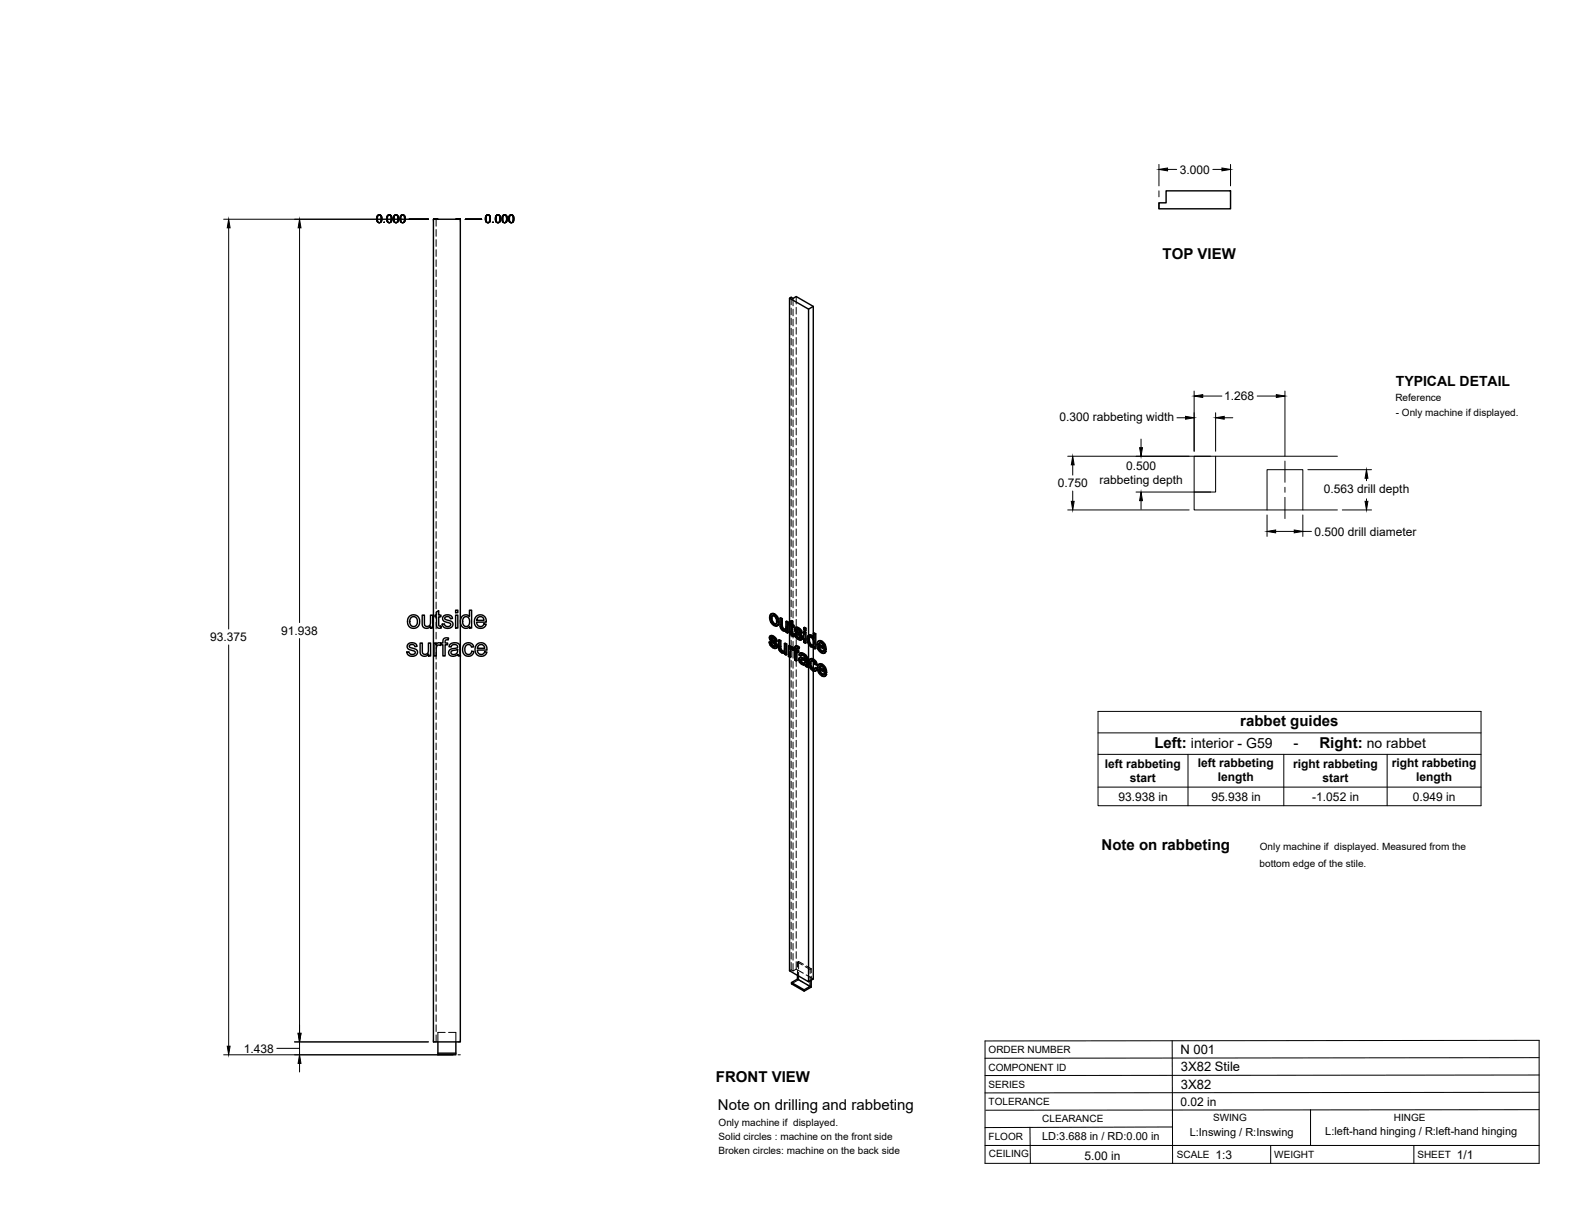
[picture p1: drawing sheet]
<svg xmlns="http://www.w3.org/2000/svg" width="559mm" height="432mm" viewBox="0 0 559 432" stroke-linecap="round" stroke-linejoin="round" font-family="sans-serif">
<!-- layer: Visible -->
<g fill="none" stroke="#000" stroke-width=".51">
<path d="M413.7 67.7h22.9v6.4h-25.4v-2.1h2.5zM280.1 105.8v115.3M286.9 109.7v115.7M288.5 108.7l-1.6 1-6.8-3.9 .6-.3 .7 .4 1.1-.7 6 3.5v117.2M145.3 218.7a2.31 2.31 0 0 1 3.6 1.7 2.31 2.31 0 0 1-3.4 2.2l-.1-.1a2.81 2.81 0 0 1-.1-3.8zM145.8 219.2l.9-.4 .7 .2 .5 .5 .2 1.6-.8 1.1h-1l-.8-.7-.1-1.3zM149.8 218.2h.8v2.6a1.15 1.15 0 0 0 1.1 1.5 1.15 1.15 0 0 0 1-1.6v-2.5h.8v4.6h-.7v-.6a1.63 1.63 0 0 1-1.9 .7 1.63 1.63 0 0 1-1.1-1.8zM154.9 217.1l.8-.5v1.6h.7v.6h-.7v3.2l.7 .1 .2 .7-.6 .1a1.04 1.04 0 0 1-1.1-1.4v-2.7h-.6v-.6h.6zM157.4 218.5l.9-.3h1.1a1.33 1.33 0 0 1 1.1 1.2l-.7 .1a.96 .96 0 0 0-1-.8 .96 .96 0 0 0-.9 .9l2.5 1.1a1.57 1.57 0 0 1-.2 1.9 1.57 1.57 0 0 1-1.9 .3l-.7-.3-.5-.6-.2-.5 .8-.2a1.09 1.09 0 0 0 1.1 1 1.09 1.09 0 0 0 1.1-1l-1.9-.7a1.2 1.2 0 0 1-.9-.8 1.2 1.2 0 0 1 .3-1.3zM161.6 218.2h.8v4.6h-.8zM161.6 216.5h.8v.9h-.8zM163.9 218.8a1.73 1.73 0 0 1 2.7 0v-2.3h.7v6.3h-.7v-.5a1.9 1.9 0 0 1-2.3 .4 1.9 1.9 0 0 1-1-2.1z"/>
<path d="M164.5 219.2l.9-.4 .9 .4 .3 1.2-.2 1.2a1.26 1.26 0 0 1-1.6 .6 1.26 1.26 0 0 1-.7-1.6zM168.9 218.8a2.15 2.15 0 0 1 2.6-.4 2.15 2.15 0 0 1 1 2.3h-3.4l.2 .8a1.29 1.29 0 0 0 1.2 .8 1.29 1.29 0 0 0 1.2-.9l.8 .1-.5 .8a2.33 2.33 0 0 1-3.2 0 2.33 2.33 0 0 1-.1-3.2zM169.5 219.1l.6-.3 .9 .1 .4 .3 .3 .9h-2.6zM273.6 217.8l.7-.2 .5 .2zM273.6 217.8l-.6 1.1 .4 1.8 1.3 1.3 .7 .2 .5-.4M273.6 219.4l.3 1.3M274.1 218.4l-.2 .9M274.6 218l.9 .9a1.65 1.65 0 0 1 .9 1.7M274.8 217.8l1.1 1.2M275.7 219.1l.4 1.7 .3-.2-.2 1.1M276.7 219.3l.6 .3 .3-.1v2.8M277.3 219.6v2.7h.3l.2 .5"/>
<path d="M277.6 219.5l-.6-.3-.3 .1v2.7l.2 .8 .7 .9a.84 .84 0 0 0 1.3 .1M144.8 228.6l.8-.5h1.3a1.33 1.33 0 0 1 1.1 1.2l-.8 .1a1.02 1.02 0 0 0-1-.7 1.02 1.02 0 0 0-1 .7l2.7 1.3a1.65 1.65 0 0 1-.4 1.9 1.65 1.65 0 0 1-2 .1l-.9-.5-.3-.8 .8-.1a1.1 1.1 0 0 0 1.1 .9 1.1 1.1 0 0 0 1.1-1l-2-.7a1.17 1.17 0 0 1-.5-1.9zM149.1 228.2h.7v2.5a1.15 1.15 0 0 0 1.2 1.5 1.15 1.15 0 0 0 1-1.6v-2.4h.8v4.5h-.7v-.6a1.63 1.63 0 0 1-2 .7 1.63 1.63 0 0 1-1-1.8zM154 228.2h.7v.7a1.12 1.12 0 0 1 1.8-.6l.6-.1v-.5a1.33 1.33 0 0 1 .6-1.3 1.33 1.33 0 0 1 1.5 0l-.2 .7a.71 .71 0 0 0-.7-.1 .71 .71 0 0 0-.4 .7v.5h.9v.6h-.9v3.9h-.8v-3.9h-.6v-.4l-.3 .6-.3-.1a1.07 1.07 0 0 0-1.1 1.4v2.4h-.8zM159.8 228.5l1.8-.5 1.3 .5 .5 4.2h-.8l-.2-.5a1.75 1.75 0 0 1-1.9 .7 1.75 1.75 0 0 1-1.3-1.7l.8-.9 1.5-.3a.7 .7 0 0 0 .8-.7 .7 .7 0 0 0-.9-.6l-1 .2-.3 .7-.8-.1zM160.2 231l1.4-.3a.43 .43 0 0 1 .6-.2 .43 .43 0 0 1 .1 .5 1.2 1.2 0 0 1-1 1.2 1.2 1.2 0 0 1-1.3-.8zM163.3 232.6v-154.8h-9.5v291.9h9.5v-137M164.7 228.7a1.96 1.96 0 0 1 3.4 .8l-.8 .1a1.29 1.29 0 0 0-1.7-.8 1.29 1.29 0 0 0-.7 1.8l.2 1 .6 .5a1.16 1.16 0 0 0 1.7-1l.7 .1-.3 .9a2.18 2.18 0 0 1-2.9 .4 2.18 2.18 0 0 1-.7-2.9zM169.1 228.7a2.15 2.15 0 0 1 2.6-.4 2.15 2.15 0 0 1 1.1 2.4h-3.4l.1 .7a1.29 1.29 0 0 0 1.3 .8 1.29 1.29 0 0 0 1.2-.9l.8 .1-.5 .8a2.35 2.35 0 0 1-3.2-.1 2.35 2.35 0 0 1-.1-3.2zM169.8 229l.5-.3a1.27 1.27 0 0 1 1.7 1.3h-2.6zM272.9 227.8l.5 .3M273.3 225.7h1.1"/>
<path d="M273.4 228.1l.3-.2 .2 .7-.2 .2zM273.5 226.5l.1 .3 .2-.2 .2 .3M273.6 226.8l.2 .3a1.43 1.43 0 0 1 1.5 .9l.1 .1M273.6 225.5l-.4 .2M273.7 228.8l.6 .5h.7M273.7 225.7h.7l.7 .5M273.7 227.9l-.8-.1 .6 1.4 1 .8 .9-.1M273.8 227.1l1.3 1.2 .3-.2 .3 .5M273.8 226.3h.1M273.8 226.6v-.3l-.3 .2 .1-.2 .9 .3 .4 .8 .5 .3M273.9 220.7l.3-.2 .6 .8-.2 .1zM273.9 228.6l.6 .6"/>
<path d="M274 225.5l-.9 .2-.1 .8 .3 .8 1.6 1.5-.1 .7M274.2 225.9l.6 .5 .3-.2 .4 .6M274.2 220.5l-.3-1.2-.3 .1 .1-.7 .5-.3 .9 .6 .4 1.2-.2 1.2h-.7M274.3 229.3l.5 .2M274.8 226.4l.5 .6 .2-.2 .2 .7-.3 .2-.1-.7M274.8 221.3l.5 .1M274.9 229.4l-.1 .1M275.1 228.3l.3 .5 .3-.2 .1 .7M275.4 228.8l.2 .6 .2-.1-.1 .5M275.6 229.4l-.2 .5 .3-.1-.4 .2M276.1 220.8l-.2 1 .3-.1-.5 .4M276.2 227.1l.6 .4 .3-.2v2.8"/>
<path d="M276.8 227.5v2.7l.3-.1 .2 .5M276.8 230.2l.2 .6 .3-.2 .4 .4M277 230.8l.4 .3h.8l-.3 .2M277.1 227.3l-.6-.3-.3 .1v2.5l.2 1.1 .7 .8a.87 .87 0 0 0 1.3 .1M277.3 222.4l.2 .5 .3-.1 .4 .4M277.4 231.1l.5 .2M277.5 222.9l.5 .4h.7M278 223.3l.4 .2M278.3 228.3l.5 .4 .3-.2v3.8l-.3 .1v-3.7M278.4 231.6v.5l.4 .3M278.4 231.6l-.2 .1M278.7 223.3l-.3 .2"/>
<path d="M278.7 223.2l-.3 .3M278.8 220.5l.6 .4 .3-.2v3.8l-.3 .1v-3.7M278.9 223.8v.5l.5 .3M278.9 223.8l-.2 .1M279.1 228.5l-.5-.3-.3 .1v2.5l-.4 .5M279.7 220.7l-.6-.3-.3 .1-.1 2.7M279.7 229.2l.5 .2 .3-.1v.4l.3-.2M280.1 221.8v7.3M280.2 229.4v.6l.6-.5 .4 .1M280.3 221.1l-.4 .1v.5l.4 .2 .1 2.9 .6 .8 .5 .2 .3-.1-.1-.6h-.5M280.3 220.5l.9-.3v1.4M280.4 230.6l.1 2.5-.2 .1v-1.9"/>
<path d="M280.5 229.3l-.5-.3-.3 .2v3.7l.6 .3M280.6 229.7l.6-.1 .5 .4M280.7 230.3l-.1 .1M280.9 220.4v1.3l.3-.1 .5 .3M280.9 221.7l.6 .3 .2-.1v.5l-.2 .1v-.5M280.9 229.8l.6 .3M280.9 224.8l.6 .2M281 225l.7 .1M281.2 220.2l-.9 .3v.9l-.4-.2M281.2 222.4v2.2M281.3 230.8l-.7-.5-.2 .3 .2-.2-.1 .7M281.5 222.5l-.6-.3v2.5l.4 .1"/>
<path d="M281.5 230.7l.4 .2v3.3l.6 .3M281.5 230.7v-.3l-.2 .4M281.5 225.2v.6M281.5 230.7l-.2 .1M281.7 230l-.2 .1 .4 .3v-.4M281.7 230l.2 .1M281.8 224.9l.5 .2M282.2 222.7h1.1M282.3 229.3h.8l.5 .3M282.3 225.1l.3-.2 .3 .7-.3 .2zM282.4 223.5l.6 .4M282.4 223.8l.3 .3 .3-.2 1.2 1.2"/>
<path d="M282.5 230.7l.6 .4 .3-.2v.5l-.3 .2v-.5M282.5 222.5l-.4 .2M282.6 229.1l-.4 .2M282.6 225.8l.5 .6 .8-.1M282.6 222.7h.7l.7 .5M282.6 224.9l-.6-.2-.2 .2 .5 1.3 1.1 .8 .9-.1M282.7 224.1l1.3 1.2 .2-.2 .4 .6M282.7 223.3v.1M282.7 223.6v-.2l-.3 .1v-.2l.9 .3 .5 .9 .6 .2M282.8 231.4v2.9l-.3 .2v-3.3l.6 .4M282.8 230v.6M282.9 229.4l.5 .4 .2-.2-.3 .7 .1-.5"/>
<path d="M282.9 225.6l.5 .6M282.9 222.5l-.9 .3-.1 .8 .5 .9 1.3 1.2 .2 .5-.2 .3M283.1 222.9l.6 .5 .3-.2 .4 .6M283.1 229.3l-.5-.2-.5 .3-.2 .6M283.1 226.4l.6 .1M283.3 230.3a.4 .4 0 0 0-.5-.4 .4 .4 0 0 0-.3 .5v.3l.3-.1 .6 .3M283.7 223.4l.5 .6 .3-.1 .1 .6-.2 .2-.2-.7M283.8 233.4l.6-.2 1.2 .5M283.8 226.5h-.1M284 234.3l.1 .6 .3-.2 .5 .5M284 225.3l.3 .5 .3-.1 .2 .6M284 234.1v.2l.2-.1 .2 .5"/>
<path d="M284 233.2l-.4 .2M284.1 234.9l.5 .4h.9M284.2 234l-.2 .1M284.2 231.8l.7 .3 .3-.2 .7 .5M284.2 234l.8 .3a.63 .63 0 0 1 .6 .5 .63 .63 0 0 1-.4 .7M284.3 234l-.1 .2M284.3 225.8l.2 .6 .3-.1-.2 .5M284.4 232.4l-.4 .4a.87 .87 0 0 1 1-.3 .87 .87 0 0 1 .6 .8v.6l-1.4-.5M284.4 233.2l-.8 .2-.2 .9 .5 1 1 .6a.61 .61 0 0 1 .9 .5l.6 .3M284.5 226.4l-.2 .5 .3-.1-.4 .3M284.5 231.6l-.7 .2M284.6 235.3h.9"/>
<path d="M284.9 232.1l.7 .5 .3-.2 .4 .5M285.1 224.2l.3-.2 .6 .3-.3 .2zM285.1 222.7l.3-.1 .6 .3-.3 .2zM285.1 224.2v3.7l.6 .3M285.1 222.7v.8l.6 .3M285.2 231.9l-.7-.3-.8 .3-.2 .5 .5 .4M285.6 232.6l.4 .5 .3-.2 .1 .5M286 224.3v3.8l-.3 .1v-3.7M286 222.9v.7l-.3 .2v-.7M286 233.1l.2 .5 .2-.2 .1 2.7M286.2 233.6v2.6l.3-.1 .1 .5-.2 .1-.2-.5M286.9 228.6v119.7l-6.8-3.9v-111.2"/>
<path d="M286.9 227.1l.2 1.2M287 225.4h1l.5 .4M287.1 226.1l.4-.1 .6 .4 .5 .9v1.4l-.4 .4-.4-.1M287.1 226.1l-.2 1 .3-.2 .2 1.2M287.1 228.3l.3-.2 .7 .8h-.4zM287.2 226.1h-.1M287.3 225.2l-.6 .3M287.4 226l-.2 .9M287.4 235.5a1.16 1.16 0 0 0 .7 1.3l.5 .5M287.6 233.8l.8 .2 .2-.1 .9 .8M287.7 236.7l.7 .7h.6M287.7 225.6l.5 .4h.4"/>
<path d="M287.9 233.7l-.6 .2M287.9 234.4l-.2 .9M288 225.4l-.7-.2-.6 .3-.3 .7 .1 1.7 .8 1.3a.86 .86 0 0 0 1.3 .3M288.1 228.9h.3M288.4 234l.8 .8 .3-.1 .4 1.1-.2 .2-.5-1.2M288.5 227.3v1.5M288.5 229.5v4.3M288.5 234.7v2.5M288.5 238.1v109.3l-1.6 .9M288.6 224.7l.5 .3 .3-.1v5.2l-.3 .1v-5.2M288.6 229.5v.4l.5 .3M288.6 229.5l-.2 .1"/>
<path d="M288.6 233.9l-.5-.2-.5 .1a2.21 2.21 0 0 0-.1 3.3l.9 .9 .9 .1M289.2 237l.5 .4M289.4 224.9l-.5-.3-.3 .1v1.9l-.4-.6M289.7 236l-.6-.2-.6-1.1-.7-.2-.4 1 .3-.2 .3 1.3M289.7 237.4l.3-.2-.2 .6-.5 .3zM290 237.2l-.5-.4-.3 .2a.5 .5 0 0 1-.3 .5 .5 .5 0 0 1-.5-.1M290.3 227.5h.5a1.83 1.83 0 0 1 1.9 1.1M290.4 228.7l1.8 1.1-.6-1.4a.62 .62 0 0 0-.7-.3 .62 .62 0 0 0-.5 .6l.3-.1 1.5 .8M290.4 235.8l.7-.1a1.86 1.86 0 0 1 1.8 1.1M290.6 236.9l1.8 1.1-.4-1.1-.7-.6-.5 .1-.2 .5 .3-.1 1.5 .8M290.7 230.4a1.08 1.08 0 0 0 1.3 .7l.1-.1M290.7 229.4l.3 .8"/>
<path d="M290.9 228.1l-.2 .5M290.9 238.6a1.1 1.1 0 0 0 1.3 .6h.1M290.9 237.6l.2 .8M291 236.3l-.1 .5M291.3 227.6l.9 .9a1.68 1.68 0 0 1 .9 1.8M291.4 231.1l.5 .1M291.5 235.9l.9 .8a1.68 1.68 0 0 1 .9 1.8M291.5 239.3l.6 .1M291.6 227.5l-.7-.2-.8 .4-.3 .9 .2 1.3 .6 1.1 1.1 .8 .8-.1 .6-.6M291.8 235.7l-.8-.2-.8 .6-.2 1.1 .3 1.1 .8 1.2 .9 .5h.6l.7-.8M292 231.1l-.1 .1M292.2 239.3l-.1 .1"/>
<path d="M292.2 230.8l.6 .4M292.4 228.8l.4 1.7 .3-.2-.3 .2M292.4 239l.6 .4M292.6 237l.4 1.7 .3-.2-.3 .2M292.8 230.6l-2.4-1.4 .3 1.2 .3-.2 .7 .7M293 238.8l-2.4-1.4 .3 1.2 .2-.2 .7 .7M293.1 231.1l-.7 .7M293.1 231.1l-.6-.5-.6 .6M293.3 239.2l-.7 .7M293.3 239.2l-.6-.4-.6 .6M282.9 346.1v1.3l-2.1 1.2v.5l4.5 2.6v-.5l-4.5-2.6M282.9 347.4l4.5 2.6-2.1 1.2"/>
<path d="M287.4 348v2M287.8 347.8v2.4l-2.5 1.5M155.4 369.7v4.5h6.3v-.5h-6.3M161.7 369.7v4"/>
</g>
<!-- layer: Hidden -->
<g fill="none" stroke="#000" stroke-width=".35">
<path d="M154.7 77.8v2.5M154.7 81.4v2.4M154.7 85v2.4M154.7 88.6v2.4M154.7 92.2v2.4M154.7 95.7v2.4M154.7 99.3v2.4M154.7 102.9v2.4M154.7 106.5v2.3M154.7 110v2.4M154.7 113.6v2.4M154.7 117.2v2.3"/>
<path d="M280.7 105.5v2.6M280.7 109.3v2.4M280.7 112.9v2.4M280.7 116.5v2.3M281.4 105.9v2.6M281.4 109.7v2.4M281.4 113.3v2.4M281.4 116.8v2.4M282.5 105.2v2.7M282.5 109.1v2.3M282.5 112.6v2.4M282.5 116.2v2.4"/>
<path d="M282.5 119.8v2.4M154.7 120.8v2.3M154.7 124.3v2.4M154.7 127.9v2.4M154.7 131.5v2.3M154.7 135v2.4M154.7 138.6v2.4M280.7 120v2.4M280.7 123.6v2.4M280.7 127.2v2.4M280.7 130.7v2.4M280.7 134.3v2.4"/>
<path d="M280.7 137.9v2.4M281.4 120.4v2.4M281.4 124v2.4M281.4 127.6v2.3M281.4 131.1v2.4M281.4 134.7v2.4M281.4 138.3v2.4M282.5 123.3v2.4M282.5 126.9v2.4M282.5 130.5v2.4M282.5 134v2.4M282.5 137.6v2.4"/>
<path d="M154.7 142.2v2.4M154.7 145.8v2.3M154.7 149.3v2.4M154.7 152.9v2.4M154.7 156.5v2.4M280.7 141.5v2.3M280.7 145v2.4M280.7 148.6v2.4M280.7 152.2v2.4M280.7 155.7v2.4M280.7 159.3v2.4M281.4 141.8v2.4"/>
<path d="M281.4 145.4v2.4M281.4 149v2.4M281.4 152.6v2.3M281.4 156.1v2.4M281.4 159.7v2.4M282.5 141.2v2.4M282.5 144.8v2.4M282.5 148.3v2.4M282.5 151.9v2.4M282.5 155.5v2.4M282.5 159.1v2.3M154.7 160v2.4"/>
<path d="M154.7 163.6v2.4M154.7 167.2v2.4M154.7 170.8v2.3M154.7 174.3v2.4M154.7 177.9v2.4M280.7 162.9v2.4M280.7 166.5v2.3M280.7 170v2.4M280.7 173.6v2.4M280.7 177.2v2.4M281.4 163.3v2.4M281.4 166.9v2.3"/>
<path d="M281.4 170.4v2.4M281.4 174v2.4M281.4 177.6v2.3M282.5 162.6v2.4M282.5 166.2v2.4M282.5 169.8v2.3M282.5 173.4v2.3M282.5 176.9v2.4M154.7 181.5v2.4M154.7 185v2.4M154.7 188.6v2.4M154.7 192.2v2.4"/>
<path d="M154.7 195.7v2.4M154.7 199.3v2.4M280.7 180.7v2.4M280.7 184.3v2.4M280.7 187.9v2.4M280.7 191.5v2.3M280.7 195v2.4M280.7 198.6v2.4M281.4 181.1v2.4M281.4 184.7v2.4M281.4 188.3v2.4M281.4 191.9v2.3"/>
<path d="M281.4 195.4v2.4M281.4 199v2.4M282.5 180.5v2.4M282.5 184.1v2.3M282.5 187.6v2.4M282.5 191.2v2.4M282.5 194.8v2.4M282.5 198.4v2.3M154.7 202.9v2.4M154.7 206.5v2.4M154.7 210v2.4M154.7 213.6v2.4"/>
<path d="M154.7 217.2v2.4M273.3 218.9l.4 1.7-.2 .2M273.8 217.7l-.8 1.4M274.1 218.4l-.2 .1M274.2 218.3l.6 .1-.2 .1M274.8 218.4l.7 .7-.2 .2M275.5 219.1l.3 1.2-.3 .2M277 219.2l.1 2.9-.3 .2M280.7 202.2v2.4M280.7 205.8v2.3M280.7 209.3v2.4M280.7 212.9v2.4"/>
<path d="M280.7 216.5v2.3M281.4 202.6v2.4M281.4 206.1v2.4M281.4 209.7v2.4M281.4 213.3v2.4M281.4 216.9v2.3M282.5 201.9v2.4M282.5 205.5v2.4M282.5 209.1v2.4M282.5 212.6v2.4M282.5 216.2v2.4M282.5 219.8v2.4"/>
<path d="M154.7 220.8v2.3M154.7 224.3v2.4M154.7 227.9v2.4M154.7 231.5v2.3M154.7 235.1v2.3M154.7 238.6v2.4M163.3 232.6v.1M273.1 227.7l.5 1.1-.3 .2M273.2 226.1l.2 .6-.3 .1M273.3 225.7l-.3 .6M273.4 226.7l.3 .5-.3 .2M273.5 225.6l-.5 .2"/>
<path d="M273.6 228.8l.9 .9-.2 .1M273.7 227.2l1.4 1.4-.3 .1M273.7 220.6l1.1 1.2-.2 .1M273.8 226.3l.1-.2-.3 .2 .3-.2 .6 .2-.3 .1M274.5 226.3l.5 .4-.3 .2M274.5 229.7l.7 .2-.3 .2M274.8 221.8l.9 .2-.3 .2M275 229.3h.1M275 226.7l.2 .6-.3 .1M275.1 229.3l-.2 .1M275.1 228.6l.2 .4-.3 .2M275.2 227.3l.5 .2"/>
<path d="M275.3 229l-.2 .3M275.5 229.9h-.3M275.5 221.3l-.2 .1M275.8 220.3l-.1 .8-.4 .3M275.9 221.9l-.2 .1M276.5 227v2.9l-.3 .2M276.5 229.9l.2 .6-.3 .2M276.7 230.5l.4 .5-.3 .2M277.1 222.1l.1 .6-.3 .1M277.1 231l.5 .5-.3 .1M277.2 222.7l.4 .5-.3 .2M277.6 223.2l.5 .5-.2 .1"/>
<path d="M277.6 231.5l.7 .1 .3-.2-.2 .2M278.1 223.7l.6 .1 .5-.2-.2 .2M278.2 231.1h.1M278.3 231l-.2 .2M278.5 230.9l-.3 .2M278.6 228.2v2.4l-.4 .4M278.6 231.4v.6l-.2 .1M278.6 232l.5 .3M278.7 223.3h.1M278.9 223.2l-.3 .2M279 223.1l-.3 .2M279.1 220.4v2.4l-.4 .4"/>
<path d="M279.2 223.6v.6l-.3 .1M279.2 224.2l.5 .3M280 231.5v1.2l-.3 .2M280 232.7l.5 .4M280 229v1.3M280.1 221.1v.7M280.1 229.1v1.4M280.1 231.7v1.5M280.2 221.5l.4 .2-.3 .2M280.2 221v.5l-.3 .2M280.3 221.1l.3 .2M280.5 229.7v.1"/>
<path d="M280.5 230.4l.7-.2-.3 .2M280.6 230.3l.2-.1-.1 .1M280.6 221.7l.1 3-.3 .2M280.6 220.3v1l-.3 .1M280.7 227.2v2.4l-.5 .4M280.7 224.7l.2 .4-.3 .2M280.7 220v2.4M280.7 223.6v2.4M280.7 230.8v2.3M280.7 234.3v2.4M280.7 237.9v2.4M280.9 222.2l.3-.1v.3"/>
<path d="M280.9 225.1l.5 .4-.3 .2M281.2 230.2l.4 .4M281.2 222.1l.5 .3M281.4 220.4v2.4M281.4 224v2.4M281.4 227.6v2.4M281.4 231.1v2.4M281.4 234.7v2.4M281.4 238.3v2.4M281.4 225.5l.4 .2M281.5 230.4l.2-.2-.1 .4M281.7 230.5l.5 .3-.3 .1"/>
<path d="M281.7 230.2l-.1 .4M281.7 230.1l-.2 .2M281.9 230.1l.3 .2M282 224.7l.5 1.1-.3 .2M282.1 223.1l.2 .6-.3 .2M282.2 230.8v3.2l-.3 .2M282.2 234l.6 .3M282.2 222.7l-.3 .6M282.3 223.7l.3 .6-.3 .1M282.3 229.3l-.1 1-.3 .1M282.4 222.6l-.4 .3M282.4 229.2l-.4 .3"/>
<path d="M282.5 225.8l.9 .9-.3 .2M282.5 231.2l.3-.1v.3M282.5 223.4v2.3M282.5 226.9v2.4M282.5 230.5v2.4M282.5 234.1v2.4M282.5 237.6v2.4M282.6 223.3l.2-.2-.1 .2M282.6 230l.3-.2-.1 .2M282.6 224.3l1.4 1.3-.3 .1M282.8 231.1l.6 .3M282.8 223.1l-.3 .2"/>
<path d="M282.8 223.1l.6 .2-.3 .1M282.9 229.8l.3 .1-.2 .2M283.2 229.9l.3 .2M283.4 223.3l.5 .4-.3 .2M283.4 226.7l.7 .2-.3 .2M283.7 233.8l.2 1-.2 .2M283.7 231.9l.3-.2-.5 .7M283.7 232.2l.6 .4M283.8 233.4l-.4 .6M283.9 226.3h.1M283.9 223.7l.2 .6-.3 .2M283.9 233.3l-.4 .3"/>
<path d="M283.9 234.8l.9 .8-.3 .1M284 226.3l-.2 .2M284 225.6l.2 .4-.3 .2M284.1 224.3l.5 .2M284.2 226l-.2 .3M284.3 232.4l.3-.2-.2 .2M284.3 233.9l.2-.1zM284.3 233.9l-.1 .1M284.4 233.9l-.3 .1M284.4 226.9h-.3M284.5 233.8l1.4 .5-.3 .1M284.6 232.2l.5 .2-.3 .1"/>
<path d="M284.8 235.6l.6 .2-.3 .2M285.1 232.4l.6 .6-.2 .1M285.4 235.8l.6-.1-.3 .2M285.4 226.5v1.3l-.3 .1M285.4 222.6v.7l-.3 .2M285.4 227.8l.6 .3M285.4 224v1.3M285.4 223.3l.6 .3M285.6 233.7l.3 .1M285.7 235.2l-.3 .2M285.7 233l.2 .6-.3 .2M285.8 235.1l-.3 .2"/>
<path d="M285.9 234.3v.7l-.4 .2M285.9 233.6l-.3 .3M286 235.7l.1 .5-.3 .2M286.1 236.2l.5 .4M286.6 226.6l.2 1.1-.3 .2M286.8 225.6l-.2 1-.3 .1M286.8 227.7l.5 1-.3 .1M286.9 225.4v3.2M287 225.3l-.5 .5M287.1 235l.5 1.7-.3 .2M287.3 228.7l.7 .6-.3 .2M287.3 234l-.2 1-.2 .2"/>
<path d="M287.4 226h.6l-.3 .1M287.4 226h.1M287.5 225.9l-.3 .2 .2-.1M287.6 236.7l1 1.1-.2 .2M287.6 233.7l-.6 .5M287.9 234.4l-.2 .1M288 234.4h.7l-.3 .2M288 229.3l.5 .2 .4-.2-.2 .1M288 226l.7 .7-.3 .1M288.5 225.9v1.4M288.5 228.8v.7M288.5 233.8v.9"/>
<path d="M288.5 237.2v.9M288.6 226l.3 .4M288.6 237.8l.9 .2M288.7 234.4l.4 .5-.3 .1M288.7 228.9h-.3M288.7 226.7l.2 1.3-.3 .1M288.9 224.6v1.8l-.3 .2M288.9 229.3v.5l-.3 .1M288.9 229.8l.5 .3M288.9 228l-.1 .6-.4 .4M289.1 234.9l.3 .7-.3 .2M289.2 237.4h-.2"/>
<path d="M289.4 235.6l.5 .2M289.5 236.8l-.6 .7M290.1 228.6l.4 1.7-.3 .1M290.3 236.8l.4 1.7-.3 .2M290.4 229.2l.3-.1v.3M290.5 230.3l1.2 1.1-.3 .2M290.5 227.4l-.4 1.2-.3 .2M290.6 237.4l.3-.1v.3M290.7 229.1l2.4 1.4M290.7 238.5l1.1 1.1-.3 .2M290.7 235.6l-.7 1.4M290.9 237.3l2.4 1.4"/>
<path d="M290.9 228.1l.1-.2-.3 .2M291 227.9l.6 .1-.2 .2M291 236.3h-.1M291.2 236.2h.6l-.3 .2M291.6 228l.7 .8-.3 .1M291.7 231.4l.9 .3-.3 .1M291.8 236.2l.7 .8-.3 .2M291.8 239.6l1 .3-.3 .1M292.1 231h.1M292.2 229.4l.3 .2M292.2 231h.1M292.3 228.8l.2 .8-.3 .2"/>
<path d="M292.4 239.2h-.1M292.4 239.2l-.2 .1M292.4 237.6l.3 .2M292.4 239.2l-.3 .2M292.5 237l.2 .8-.3 .2M292.5 230.6l-.3 .4M292.7 238.8l-.3 .4M292.7 231.6l-.1 .1M292.9 239.8l-.1 .1M154.7 242.2v2.4M154.7 245.8v2.3M154.7 249.3v2.4"/>
<path d="M154.7 252.9v2.4M154.7 256.5v2.4M280.7 241.5v2.4M280.7 245v2.4M280.7 248.6v2.4M280.7 252.2v2.4M280.7 255.8v2.3M280.7 259.3v2.4M281.4 241.9v2.3M281.4 245.4v2.4M281.4 249v2.4M281.4 252.6v2.4"/>
<path d="M281.4 256.2v2.3M281.4 259.7v2.4M282.5 241.2v2.4M282.5 244.8v2.4M282.5 248.3v2.4M282.5 251.9v2.4M282.5 255.5v2.4M282.5 259.1v2.4M154.7 260.1v2.3M154.7 263.6v2.4M154.7 267.2v2.4M154.7 270.8v2.4"/>
<path d="M154.7 274.3v2.4M154.7 277.9v2.4M280.7 262.9v2.4M280.7 266.5v2.4M280.7 270v2.4M280.7 273.6v2.4M280.7 277.2v2.4M281.4 263.3v2.4M281.4 266.9v2.3M281.4 270.4v2.4M281.4 274v2.4M281.4 277.6v2.4"/>
<path d="M282.5 262.7v2.3M282.5 266.2v2.4M282.5 269.8v2.4M282.5 273.4v2.3M282.5 276.9v2.4M154.7 281.5v2.4M154.7 285.1v2.3M154.7 288.6v2.4M154.7 292.2v2.4M154.7 295.8v2.4M154.7 299.3v2.4M280.7 280.8v2.3"/>
<path d="M280.7 284.3v2.4M280.7 287.9v2.4M280.7 291.5v2.4M280.7 295.1v2.3M280.7 298.6v2.4M281.4 281.2v2.3M281.4 284.7v2.4M281.4 288.3v2.4M281.4 291.9v2.4M281.4 295.4v2.4M281.4 299v2.4M282.5 280.5v2.4"/>
<path d="M282.5 284.1v2.4M282.5 287.7v2.3M282.5 291.2v2.4M282.5 294.8v2.4M282.5 298.4v2.4M154.7 302.9v2.4M154.7 306.5v2.4M154.7 310v2.4M154.7 313.6v2.4M154.7 317.2v2.4M280.7 302.2v2.4M280.7 305.8v2.3"/>
<path d="M280.7 309.4v2.3M280.7 312.9v2.4M280.7 316.5v2.4M281.4 302.6v2.4M281.4 306.2v2.3M281.4 309.7v2.4M281.4 313.3v2.4M281.4 316.9v2.4M282.5 301.9v2.4M282.5 305.5v2.4M282.5 309.1v2.4M282.5 312.7v2.3"/>
<path d="M282.5 316.2v2.4M282.5 319.8v2.4M154.7 320.8v2.4M154.7 324.3v2.4M154.7 327.9v2.4M154.7 331.5v2.4M154.7 335v2.4M154.7 338.6v2.4M280.7 320.1v2.3M280.7 323.6v2.4M280.7 327.2v2.4M280.7 330.8v2.4"/>
<path d="M280.7 334.3v2.4M280.7 337.9v2.4M281.4 320.4v2.4M281.4 324v2.4M281.4 327.6v2.4M281.4 331.2v2.3M281.4 334.7v2.4M281.4 338.3v2.4M282.5 323.4v2.4M282.5 326.9v2.4M282.5 330.5v2.4M282.5 334.1v2.4"/>
<path d="M282.5 337.7v2.3M154.7 342.2v2.4M154.7 345.8v2.3M154.7 349.3v2.4M154.7 352.9v2.4M154.7 356.5v2.4M280.7 344.1l.7 .4M280.7 341.5v2.6M280.7 344.1l-.6 .3M281.4 341.9v2.6l1.1-.6M282.5 341.2v2.7M282.5 343.9l2.5 1.4"/>
<path d="M282.9 343.1v-1.7l.4-.3v2.7M282.9 344.3v1.8M282.9 341.4l1.8 1M283.3 347.6l-2.5 1.5M283.3 345v2.6M283.3 341.1l1.8 1M283.3 347.6l1.8 1M285.7 343l1.7 1 .4-.3M286 345.9l2.5 1.5M286.1 342.7l1.7 1M286.1 349.2l1.7 1M287.4 344v1.4"/>
<path d="M287.4 346.6v1.4M287.8 343.7v1.5M287.8 346.4v1.4M154.7 360.1v2.3M154.7 363.6v2.4M154.7 367.2v2.5M157.9 366.3h-2.5v3.4M159.2 366.3h2.5v3.4"/>
</g>
<!-- layer: Reference -->
<g fill="none" stroke="#000" stroke-width=".35">
<path d="M153.8 77.8h1.6zM154.6 77.8h-.8h1.6h-1.6v.8M161.7 77.8h1.6zM162.5 77.8h.8v.8M411.2 67.7v2.1M411.2 72v2.1M436.6 67.7v2.1M436.6 72v2.1M431.3 161.9v12.7h-7.6M474.5 161.9h-50.8v19h50.8M449.5 180.9v-14.3h12.7v14.3M153.8 368.9v.8h.8"/>
<path d="M162.5 374.2h.8M163.3 368.9v.8h-.8"/>
</g>
<!-- layer: Hidden Narrow -->
<path d="M274.6 228l-.3 .2M276.5 229.3l-.3 .2M277 221.5l-.3 .2M278.6 230.2l-.3 .2M279.1 222.4l-.3 .1M280.6 223.9l-.3 .2M282.2 229.9l-.3 .1M283.5 225l-.3 .2M285 234l-.3 .1M285.9 234.5l-.3 .2" fill="none" stroke="#000" stroke-width=".35"/>
<!-- layer: Visible Narrow -->
<path d="M274.5 227.3l-.2 .2M277.1 229.4l-.3 .1M277.6 221.6l-.3 .1M281.2 224.3l-.3 .1M282.8 230.2l-.3 .2M283.4 224.3l-.3 .2M284.9 233.4l-.3 .2M286.5 234l-.3 .2M286.5 234.9l-.3 .2" fill="none" stroke="#000" stroke-width=".35"/>
<!-- layer: Titleblock -->
<path d="M349.5 369.3l196.6-.2v43.7h-196.6zM415.9 369.3l.1 43.5M546.1 375.3l-196.6 .2M365.4 399.9l.2 12.9M416 399.9l-66.5 .2M465 393.7v12.7M546.1 393.7l-196.3 .2M546.1 387.6l-196.6 .2M546.1 381.4l-196.6 .2M349.5 406.4h196.6M450.8 406.4v6.4M501.6 406.4v6.4" fill="none" stroke="#000" stroke-width=".36"/>
<!-- layer: FD_Dimensions -->
<g fill="none" stroke="#000" stroke-width=".35">
<path d="M411.2 58.3v7.7M436.6 58.3v7.7M79.4 77.8h72.6M165.1 77.8h5.8M414.2 60.1h3.3M430.3 60.1h3.2M81.1 80.8v142.4M106.3 80.8v140.1M423.7 138.7v21.4M455.9 138.7v23.1M404.8 155.8v3M417.6 148.2h3"/>
<path d="M426.7 140.5h6.8M431.3 146.5v13.6M434.3 148.2h3.1M446 140.5h6.8M378.8 161.9h50.7M380.6 164.9v3.7M380.6 174.2v3.7M403.1 174.6h26.4M404.8 177.6v3.1M464 166.6h22.6M484.8 169.7v.9M484.8 177v.9"/>
<path d="M378.8 180.9h43.1M449.5 182.7v7.6M452.6 188.6h6.6M462.2 182.7v7.6M462.2 188.6h3.1M476.2 180.9h10.4M81.1 228.8v142.4M106.3 226.6v140M79.4 374.2h81.3M98.2 372h8.1M104.5 369.7h47.5M106.3 369.7v4.5"/>
<path d="M106.3 377.3v3"/>
</g>
<g fill="#000" stroke="#000" stroke-width=".35">
<path d="M411.2 60.1l3-.5v1zM433.5 59.6l3.1 .5-3.1 .5zM81.1 77.8l.5 3h-1zM106.3 77.8l.5 3h-1zM404.3 158.8h1l-.5 3.1zM420.6 147.7l3.1 .5-3.1 .5zM423.7 140.5l3-.5v1zM431.3 148.2l3-.5v1zM452.8 140l3.1 .5-3.1 .5zM380.6 161.9l.5 3h-1zM380.1 177.9h1l-.5 3zM404.8 174.6l.5 3h-1z"/>
<path d="M484.3 177.9h1l-.5 3zM484.8 166.6l.5 3.1h-1zM449.5 188.6l3.1-.6v1.1zM459.2 188l3 .6-3 .5zM80.6 371.2h1l-.5 3zM105.8 366.6h1l-.5 3.1zM106.3 374.2l.5 3.1h-1z"/>
</g>
<!-- layer: Smart Centers -->
<path d="M455.9 163.6v7.5M455.9 172.9v1.8M455.9 176.5v7.5" fill="none" stroke="#000" stroke-width=".35"/>
<!-- layer: Custom Tables -->
<path d="M389.6 252.4h135.9v33.5h-135.9zM389.6 260h135.9M389.6 267.7h135.9M389.6 279.3h135.9M421.5 267.7v18.2M455.5 267.7v18.2M492.1 267.7v18.2" fill="none" stroke="#000" stroke-width=".35"/>
<g font-size="5.3">
<text x="412.5" y="92">TOP VIEW</text>
<text x="440" y="257.6">rabbet guides</text>
<text x="409.6" y="265.2">Left: interior - G59</text>
<text x="458.9" y="265.2">-</text>
<text x="468.1" y="265.2">Right: no rabbet</text>
<text x="390.9" y="301.7">Note on rabbeting</text>
<text x="254" y="383.9">FRONT VIEW</text>
<text x="254.7" y="393.8">Note on drilling and rabbeting</text>
</g>
<text font-size="5" x="495.2" y="136.9">TYPICAL DETAIL</text>
<g font-size="4.6">
<text x="418.8" y="373.8">N 001</text>
<text x="419" y="380.2">3X82 Stile</text>
<text x="419" y="386.2">3X82</text>
</g>
<g font-size="4.3">
<text x="418.6" y="61.6">3.000</text>
<text x="133.4" y="79.3">0.000</text>
<text x="172" y="79.3">0.000</text>
<text x="434.3" y="142">1.268</text>
<text x="375.9" y="149.3">0.300 rabbeting width</text>
<text x="399.5" y="166.8">0.500</text>
<text x="375.3" y="172.9">0.750</text>
<text x="390" y="171.9">rabbeting depth</text>
<text x="469.7" y="174.9">0.563 drill depth</text>
<text x="466.4" y="190">0.500 drill diameter</text>
<text x="74.6" y="227.5">93.375</text>
<text x="99.8" y="225.2">91.938</text>
<text x="392" y="272.4">left rabbeting</text>
<text x="425" y="272">left rabbeting</text>
<text x="458.8" y="272.4">right rabbeting</text>
<text x="493.8" y="272">right rabbeting</text>
<text x="400.9" y="277.5">start</text>
<text x="432.1" y="277.1">length</text>
<text x="469.2" y="277.5">start</text>
<text x="502.4" y="277.1">length</text>
<text x="396.8" y="284.1">93.938 in</text>
<text x="429.8" y="284.1">95.938 in</text>
<text x="465.6" y="284.1">-1.052 in</text>
<text x="501.3" y="284.1">0.949 in</text>
<text x="86.5" y="373.5">1.438</text>
<text x="418.8" y="392.4">0.02 in</text>
<text x="384.8" y="411.6">5.00 in</text>
<text x="431.3" y="411.1">1:3</text>
<text x="516.9" y="411.1">1/1</text>
</g>
<g font-size="3.9">
<text x="369.8" y="404.5">LD:3.688 in / RD:0.00 in</text>
<text x="422.1" y="403.1">L:Inswing / R:Inswing</text>
<text x="470.2" y="402.8">L:left-hand hinging / R:left-hand hinging</text>
</g>
<g font-size="3.5">
<text x="495.1" y="142.4">Reference</text>
<text x="495.2" y="147.5">- Only machine if displayed.</text>
<text x="447" y="301.7">Only machine if displayed. Measured from the</text>
<text x="446.9" y="307.7">bottom edge of the stile.</text>
<text x="350.8" y="373.6">ORDER NUMBER</text>
<text x="350.8" y="379.9">COMPONENT ID</text>
<text x="350.8" y="386.1">SERIES</text>
<text x="350.8" y="392.2">TOLERANCE</text>
<text x="255" y="399.4">Only machine if displayed.</text>
<text x="369.8" y="398.1">CLEARANCE</text>
<text x="430.4" y="397.8">SWING</text>
<text x="494.5" y="397.6">HINGE</text>
<text x="255" y="404.5">Solid circles : machine on the front side</text>
<text x="350.8" y="404.5">FLOOR</text>
<text x="254.9" y="409.6">Broken circles: machine on the back side</text>
<text x="350.8" y="410.5">CEILING</text>
<text x="417.5" y="410.9">SCALE</text>
<text x="452.1" y="410.9">WEIGHT</text>
<text x="502.9" y="410.9">SHEET</text>
</g>
</svg>
